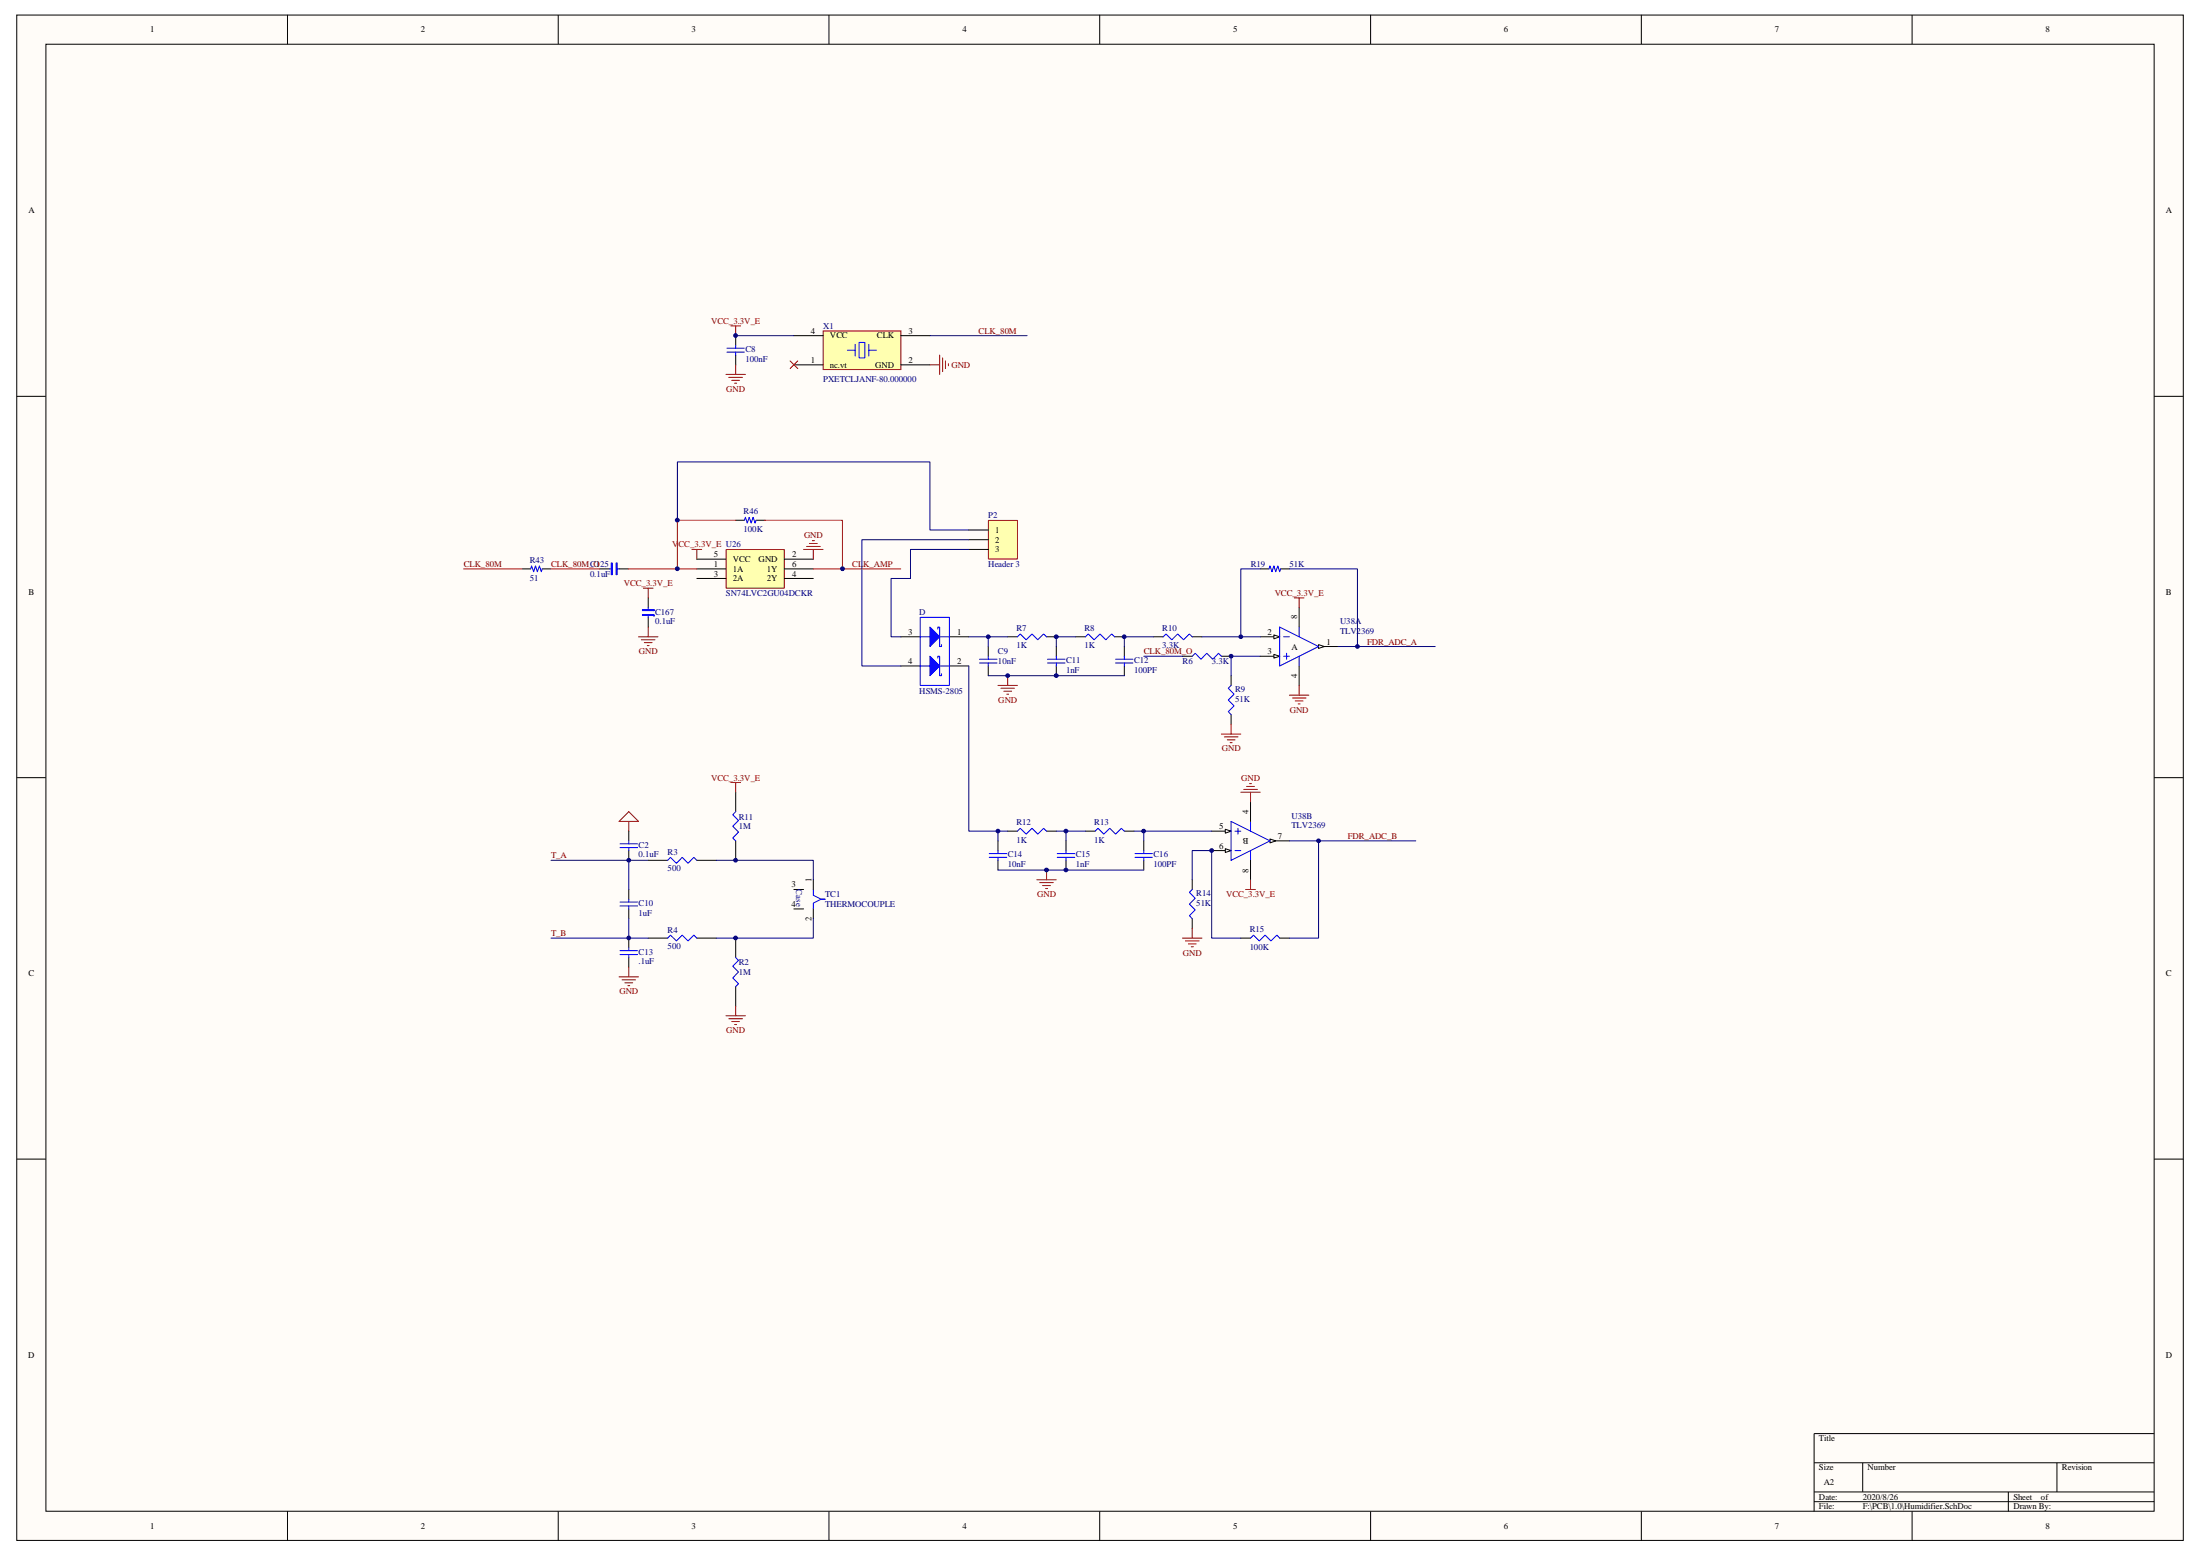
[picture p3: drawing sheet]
<svg xmlns="http://www.w3.org/2000/svg" width="297mm" height="210mm" viewBox="0 0 297 210" stroke-linecap="round" stroke-linejoin="round" font-family="sans-serif">
<path d="M2.3 2.1h292.5v205.8h-292.5z" fill="#fffcf8"/>
<path d="M2.3 2h292.5v205.9h-292.5z" fill="none" stroke="#000" stroke-width=".14"/>
<path d="M6.2 6h284.6v197.9h-284.6z" fill="#fffcf8"/>
<g fill="none" stroke="#000" stroke-width=".14">
<path d="M6.2 6h284.6v197.9h-284.6zM38.8 2v3.9M75.4 2v3.9M111.9 2v3.9M148.5 2v3.9M185.1 2v3.9M221.6 2v3.9M258.2 2v3.9M2.3 53.5h3.9M290.8 53.5h4M2.3 104.9h3.9M290.8 104.9h4"/>
<path d="M2.3 156.4h3.9M290.8 156.4h4M244.9 197.4h45.9M251.5 197.4v3.9M277.7 197.4v3.9M290.8 193.5h-45.9v10.5M38.8 204v3.9M75.4 204v3.9M111.9 204v3.9M148.5 204v3.9M185.1 204v3.9M221.6 204v3.9"/>
<path d="M244.9 201.3h45.9M244.9 202.6h45.9M258.2 204v3.9M271.2 201.3v2.7"/>
</g>
<path d="M111.2 44.7h10.4v5.2h-10.4z" fill="#ffffb0"/>
<g fill="none" stroke="#800000" stroke-width=".14">
<path d="M98 50.5h2.6M98.4 50.9h1.8M98.7 44h1.3M98.8 51.3h1M99.2 51.7h.3M99.3 44v1.3M99.3 49.2v1.3M111.1 44.7h10.5v5.2h-10.5zM125.6 49.2h1.3M126.9 47.9v2.6M127.3 48.3v1.8M127.7 48.7v1"/>
<path d="M128.1 49.1v.3"/>
</g>
<g fill="none" stroke="#00f" stroke-width=".14">
<path d="M98.1 47.5h2.4M98.1 47h2.4M99.3 46.6v.4M99.3 47.5v.4M114.4 47.3h1.1M115.5 46.5v1.5M116 46.2h.8v2.1h-.8zM117.3 46.5v1.5M117.3 47.3h1M124.2 85.9h1.4M124.2 89.9h1.4M124.2 83.3h4v9.2h-4z"/>
<path d="M126.6 84.9v-.3h.3v2.6h.2v-.2M126.6 88.8v-.2h.3v2.6h.2v-.3M126.9 85.9h1.3M126.9 89.9h1.3"/>
</g>
<path d="M99.3 45.3v1.3M99.3 47.9v1.3M107.2 49.2h3.9M107.2 45.3h3.9M121.6 49.2h4M121.6 45.3h4M121.6 85.9h2.6M121.6 89.9h2.6M128.2 85.9h2.6M128.2 89.9h2.6M170.2 85.9h2.6" fill="none" stroke="#000" stroke-width=".14"/>
<path d="M106.7 48.7l1 1M107.7 48.7l-1 1" fill="none" stroke="#f00" stroke-width=".14"/>
<path d="M99.3 45.3h7.9M125.6 45.3h13.1" fill="none" stroke="#000080" stroke-width=".14"/>
<g fill="#00f" stroke="#00f" stroke-width=".14">
<path d="M125.6 84.6l1.3 1.3-1.3 1.3z"/>
<path d="M125.6 88.6l1.3 1.3-1.3 1.3z"/>
</g>
<path d="M172 85.7l.8 .2-.8 .3z" fill="#fffcf8" stroke="#000" stroke-width=".14"/>
<path d="M170.2 88.6h2.6" fill="none" stroke="#000" stroke-width=".14"/>
<path d="M172 88.3l.8 .3-.8 .2z" fill="#fffcf8" stroke="#000" stroke-width=".14"/>
<path d="M178 87.2h2.7" fill="none" stroke="#000" stroke-width=".14"/>
<path d="M178 87l.8 .2-.8 .3z" fill="#fffcf8" stroke="#000" stroke-width=".14"/>
<g fill="none" stroke="#00f" stroke-width=".14">
<path d="M71.6 76.8l.2-.4 .2 .8 .3-.8 .3 .8 .2-.8 .3 .8 .1-.4M82.3 76.8h.2M83.3 76.8h.3M132.2 89.5h2.4M132.2 89h2.4M133.4 88.6v.4M133.4 89.5v.4M137.4 85.9l.3-.3 .9 .7 .7-.7 .8 .7 .8-.7 .4 .3M141.4 89.5h2.4M141.4 89h2.4M142.6 88.6v.4M142.6 89.5v.4"/>
<path d="M146.6 85.9l.3-.3 .8 .7 .8-.7 .8 .7 .8-.7 .4 .3M150.6 89.5h2.4M150.6 89h2.4M151.8 88.6v.4M151.8 89.5v.4M157.1 85.9l.3-.3 .8 .7 .8-.7 .8 .7 .8-.7 .4 .3M166.2 92.5l-.4 .4 .8 .8-.8 .8 .8 .8-.8 .7 .4 .4M172.8 84.6l5.2 2.6-5.2 2.7zM173.3 85.9h.8M173.3 88.6h.8M173.7 88.2v.8M175.4 84.6v1.3"/>
<path d="M175.4 88.6v1.3"/>
</g>
<g fill="none" stroke="#000" stroke-width=".14">
<path d="M70.5 76.8h1.1M73.2 76.8h1.2M81 76.8h1.3M83.6 76.8h1.3M133.4 87.2v1.4M133.4 89.9v1.3M136.1 85.9h1.3M141.3 85.9h1.3M142.6 87.2v1.4M142.6 89.9v1.3M145.2 85.9h1.4M150.5 85.9h1.3"/>
<path d="M151.8 87.2v1.4M151.8 89.9v1.3M155.7 85.9h1.4M161 85.9h1.3M166.2 91.2v1.3M166.2 96.4v1.3M175.4 82v2.6M175.4 89.9v2.6"/>
</g>
<g fill="none" stroke="#800000" stroke-width=".14">
<path d="M134.7 92.5h2.7M135.1 92.9h1.9M135.5 93.3h1.1M135.9 93.7h.3M136.1 91.2v1.3M164.9 99.1h2.6M165.3 99.4h1.8M165.7 99.8h1M166.2 97.7v1.4M174.1 93.8h2.6M174.5 94.2h1.8M174.7 80.7h1.4"/>
<path d="M174.9 94.6h1M175.3 95h.2M175.4 80.7v1.3M175.4 92.5v1.3M166.1 100.2h.3"/>
</g>
<path d="M130.8 85.9h5.3M133.4 91.2h18.4M133.4 85.9v1.3M145.2 85.9h-2.6v1.3M170.2 88.6h-4v2.6" fill="none" stroke="#000080" stroke-width=".14"/>
<g fill="#00f" stroke="#00f" stroke-width=".14">
<path d="M82.5 76h.2v1.6h-.2z" fill-rule="evenodd"/>
<path d="M83.2 76h.1v1.6h-.1z" fill-rule="evenodd"/>
</g>
<path d="M98.1 74.2h7.8v5.2h-7.8z" fill="#ffffb0"/>
<path d="M98 74.2h7.9v5.2h-7.9zM108.5 74.1h2.6M108.9 73.7h1.8M109.3 73.3h1M109.7 73h.3M109.8 74.1v1.4M86.2 85.9h2.6M86.6 86.3h1.8M87 86.7h1.1M87.4 87.1h.2M87.5 84.6v1.3" fill="none" stroke="#800000" stroke-width=".14"/>
<path d="M94.1 76.8h3.9M94.1 75.5h3.9M94.1 78.1h3.9M99.3 70.2h1.2M102.1 70.2h1.2M105.9 76.8h3.9M105.9 75.5h3.9M105.9 78.1h3.9M87.5 80.7v1.3M87.5 83.3v1.3" fill="none" stroke="#000" stroke-width=".14"/>
<path d="M100.5 70.2l.1-.4 .3 .8 .3-.8 .2 .8 .3-.8 .3 .8 .1-.4M87.5 82v.3M87.5 83.1v.2" fill="none" stroke="#00f" stroke-width=".14"/>
<path d="M62.6 76.8h7.9M74.4 76.8h6.6M84.9 76.8h9.2M99.3 70.2h-7.8v6.6M103.3 70.2h10.4v6.6M109.8 76.8h11.8" fill="none" stroke="#f00" stroke-width=".14"/>
<g fill="#00f" stroke="#00f" stroke-width=".14">
<path d="M86.7 82.9h1.6v.2h-1.6z" fill-rule="evenodd"/>
<path d="M86.7 82.3v.1h1.6v-.1z" fill-rule="evenodd"/>
</g>
<path d="M133.5 70.3h3.9v5.1h-3.9z" fill="#ffffb0"/>
<g fill="none" stroke="#800000" stroke-width=".14">
<path d="M86.9 79.4h1.3M87.5 79.4v1.3M93.4 74.1h1.3M94.1 74.1v1.4M133.5 70.2h3.9v5.2h-3.9zM83.6 110.8l1.3-1.3 1.3 1.3zM84.9 110.8v1.4M98.7 105.6h1.3M99.3 105.6v1.3M83.6 131.8h2.6M84 132.2h1.8M84.4 132.6h1"/>
<path d="M84.8 133h.2M84.9 130.5v1.3M98 137.1h2.6M98.4 137.5h1.8M98.8 137.9h1M99.2 138.3h.3M99.3 135.8v1.3"/>
</g>
<g fill="none" stroke="#000" stroke-width=".14">
<path d="M130.8 71.5h2.6M130.8 72.8h2.6M130.8 74.1h2.6M84.9 112.2v1.3M84.9 114.8v1.3M87.5 116.1h2.6M94.1 116.1h2.6M99.3 106.9v2.6M99.3 113.5v2.6M109.8 118.7v1.3M163.6 112.2h2.6M84.9 120v1.3"/>
<path d="M84.9 122.7v1.3M84.9 126.6v1.3M84.9 129.2v1.3M87.5 126.6h2.6M94.1 126.6h2.6M99.3 126.6v2.6M99.3 133.1v2.7M107.2 120h1.3M107.2 122.7h1.3M109.8 122.7v1.3"/>
</g>
<path d="M91.5 70.2v-7.9h34.1v9.2h5.2M130.8 74.1h-7.9v4h-2.6v7.8h1.3M130.8 72.8h-14.4v17.1h5.2M155.7 85.9h-3.9v1.3M74.4 116.1h13.1M84.9 116.1v3.9M96.7 116.1h13.1v2.6M74.4 126.6h13.1M84.9 124v2.6M109.8 124v2.6h-13.1" fill="none" stroke="#000080" stroke-width=".14"/>
<g fill="none" stroke="#00f" stroke-width=".14">
<path d="M83.7 113.9h2.4M83.7 114.4h2.4M84.9 113.5v.4M84.9 114.4v.4M90.1 116.1l.4-.4 .8 .8 .8-.8 .8 .8 .8-.8 .4 .4M99.3 109.5l-.4 .4 .8 .8-.8 .8 .8 .8-.8 .8 .4 .4M83.7 122.3h2.4M83.7 121.7h2.4M83.7 128.8h2.4M83.7 128.3h2.4M84.9 121.3v.4M84.9 122.3v.4"/>
<path d="M84.9 127.9v.4M84.9 128.8v.4M90.1 126.6l.4-.4 .8 .8 .8-.8 .8 .8 .8-.8 .4 .4M99.3 129.2l.4 .4-.8 .8 .8 .8-.8 .8 .8 .8-.4 .3M109.8 120v.8l1.1 .5h.5h-.5l-1.1 .6v.8"/>
</g>
<path d="M165.4 111.9l.8 .3-.8 .2z" fill="#fffcf8" stroke="#000" stroke-width=".14"/>
<path d="M163.6 114.8h2.6" fill="none" stroke="#000" stroke-width=".14"/>
<path d="M165.4 114.5l.8 .3-.8 .2z" fill="#fffcf8" stroke="#000" stroke-width=".14"/>
<path d="M171.5 113.5h2.6" fill="none" stroke="#000" stroke-width=".14"/>
<path d="M171.5 113.2l.8 .3-.8 .2z" fill="#fffcf8" stroke="#000" stroke-width=".14"/>
<g fill="none" stroke="#00f" stroke-width=".14">
<path d="M171.3 76.8l.2-.4 .2 .8 .3-.8 .3 .8 .2-.8 .3 .8 .1-.4M161 88.6l.4-.4 .8 .8 .7-.8 .8 .8 .8-.8 .4 .4M133.6 115.7h2.3M133.6 115.2h2.3M134.7 114.8v.4M134.7 115.7v.4M137.4 112.2l.3-.4 .9 .8 .7-.8 .8 .8 .8-.8 .4 .4M142.7 115.7h2.4M142.7 115.2h2.4M143.9 114.8v.4M143.9 115.7v.4M147.9 112.2l.3-.4 .8 .8 .8-.8 .8 .8 .8-.8 .4 .4"/>
<path d="M153.2 115.7h2.4M153.2 115.2h2.4M154.4 114.8v.4M154.4 115.7v.4M166.2 110.8l5.3 2.7-5.3 2.6zM166.7 114.8h.8M166.7 112.2h.8M167.1 111.8v.8M168.8 110.8v1.4M168.8 114.8v1.3M161 120l-.4 .4 .8 .8-.8 .8 .8 .8-.8 .8 .4 .4M168.8 126.6l.4-.4 .8 .8 .8-.8 .8 .8 .8-.8 .4 .4"/>
</g>
<g fill="none" stroke="#000" stroke-width=".14">
<path d="M170.2 76.8h1.1M172.9 76.8h1.2M159.7 88.6h1.3M164.9 88.6h1.3M134.7 113.5v1.3M134.7 116.1v1.3M136.1 112.2h1.3M141.3 112.2h1.3M143.9 113.5v1.3M143.9 116.1v1.3M146.6 112.2h1.3M151.8 112.2h1.3"/>
<path d="M154.4 113.5v1.3M154.4 116.1v1.3M161 118.7v1.3M168.8 108.2v2.6M168.8 116.1v2.6M161 124v1.3M167.5 126.6h1.3M172.8 126.6h1.3"/>
</g>
<g fill="none" stroke="#000080" stroke-width=".14">
<path d="M170.2 76.8h-2.7v9.1h2.7M174.1 76.8h9.2v10.4M130.8 89.9v22.3h5.3M154.4 88.6h5.3M162.3 85.9h5.2M180.7 87.2h13.1M134.7 112.2v1.3M134.7 117.4h19.7M142.6 112.2h4M143.9 112.2v1.3M153.1 112.2h1.3v1.3M154.4 112.2h9.2"/>
<path d="M161 118.7v-3.9h2.6v11.8h3.9M174.1 113.5h3.9v13.1h-3.9M178 113.5h13.2"/>
</g>
<g fill="none" stroke="#800000" stroke-width=".14">
<path d="M140 118.7h2.6M140.4 119.1h1.8M140.8 119.5h1M141.2 119.9h.2M141.3 117.4v1.3M167.5 106.9h2.7M167.9 106.5h1.9M168.3 106.1h1.1M168.7 105.7h.3M168.8 106.9v1.3M168.8 118.7v1.3M159.7 126.6h2.6"/>
<path d="M160.1 127h1.8M160.5 127.4h1M160.8 127.8h.3M161 125.3v1.3M168.2 120h1.3"/>
</g>
<g fill="#000080" stroke="#000080" stroke-width=".14">
<path d="M99.1 115.9l.2-.1 .2 .1v.3l-.2 .1h-.2v-.2z" fill-rule="evenodd"/>
<path d="M141.1 117.2h.2h.2l.1 .2-.1 .2h-.2l-.2-.1z" fill-rule="evenodd"/>
<path d="M142.4 91l.2-.1 .2 .1 .1 .2-.1 .1-.2 .1-.2-.1z" fill-rule="evenodd"/>
<path d="M142.4 85.8l.2-.1 .2 .1v.3l-.2 .1-.2-.1-.1-.2z" fill-rule="evenodd"/>
<path d="M143.7 117.2h.2h.2v.3l-.2 .1h-.2v-.2z" fill-rule="evenodd"/>
<path d="M143.7 112l.2-.1 .2 .1v.3l-.2 .1-.2-.1v-.1z" fill-rule="evenodd"/>
<path d="M151.6 85.8l.3-.1 .1 .2v.2l-.2 .1-.2-.1-.1-.2z" fill-rule="evenodd"/>
<path d="M154.2 112l.3-.1 .2 .3-.1 .1-.2 .1-.2-.1v-.1z" fill-rule="evenodd"/>
<circle cx="84.9" cy="126.6" r=".25"/>
<circle cx="84.9" cy="116.1" r=".25"/>
<circle cx="91.5" cy="76.8" r=".26"/>
<circle cx="91.5" cy="70.2" r=".26"/>
<circle cx="99.3" cy="126.6" r=".25"/>
<circle cx="99.3" cy="45.3" r=".25"/>
<circle cx="113.7" cy="76.8" r=".25"/>
<circle cx="133.4" cy="85.9" r=".25"/>
<circle cx="134.7" cy="112.2" r=".25"/>
<circle cx="136.1" cy="91.2" r=".25"/>
<circle cx="163.6" cy="114.8" r=".25"/>
<circle cx="166.2" cy="88.5" r=".25"/>
<circle cx="167.5" cy="85.9" r=".25"/>
<circle cx="178" cy="113.5" r=".25"/>
<circle cx="183.3" cy="87.2" r=".25"/>
</g>
<g font-size="1.2">
<text x="20.3" y="4.4">1</text>
<text x="56.8" y="4.4">2</text>
<text x="93.4" y="4.4">3</text>
<text x="129.9" y="4.4">4</text>
<text x="166.5" y="4.4">5</text>
<text x="203" y="4.4">6</text>
<text x="239.6" y="4.4">7</text>
<text x="276.2" y="4.4">8</text>
<text x="3.8" y="28.8">A</text>
<text x="292.4" y="28.8">A</text>
<text x="109.5" y="45">4</text>
<text x="112.1" y="45.7">VCC</text>
<text x="118.4" y="45.7">CLK</text>
<text x="122.7" y="45">3</text>
<text x="109.5" y="49">1</text>
<text x="112.1" y="49.6">nc.vt</text>
<text x="118.2" y="49.6">GND</text>
<text x="122.7" y="49">2</text>
<text x="134.4" y="71.9">1</text>
<text x="96.4" y="76.5">1</text>
<text x="96.4" y="77.8">3</text>
<text x="96.4" y="75.2">5</text>
<text x="99" y="77.2">1A</text>
<text x="99" y="75.8">VCC</text>
<text x="102.4" y="75.8">GND</text>
<text x="103.5" y="77.2">1Y</text>
<text x="107" y="75.2">2</text>
<text x="107" y="77.8">4</text>
<text x="107" y="76.5">6</text>
<text x="134.4" y="73.2">2</text>
<text x="134.4" y="74.5">3</text>
<text x="3.8" y="80.3">B</text>
<text x="99" y="78.5">2A</text>
<text x="103.5" y="78.5">2Y</text>
<text x="175.2" y="83.6" transform="rotate(-90 175.2 83.6)">8</text>
<text x="292.4" y="80.3">B</text>
<text x="122.6" y="85.7">3</text>
<text x="122.6" y="89.6">4</text>
<text x="129.2" y="85.7">1</text>
<text x="129.2" y="89.6">2</text>
<text x="171.2" y="85.7">2</text>
<text x="171.2" y="88.3">3</text>
<text x="174.4" y="87.7">A</text>
<text x="179.1" y="87">1</text>
<text x="175.2" y="91.5" transform="rotate(-90 175.2 91.5)">4</text>
<text x="164.6" y="111.9">5</text>
<text x="168.6" y="113.1" transform="rotate(180 168.6 113.1)">B</text>
<text x="168.6" y="109.8" transform="rotate(-90 168.6 109.8)">4</text>
<text x="172.5" y="113.2">7</text>
<text x="106.9" y="119.8">3</text>
<text x="109.6" y="119" transform="rotate(-90 109.6 119)">1</text>
<text x="164.6" y="114.5">6</text>
<text x="168.6" y="117.8" transform="rotate(-90 168.6 117.8)">8</text>
<text x="106.9" y="122.4">4</text>
<text x="109.6" y="124.3" transform="rotate(-90 109.6 124.3)">2</text>
<text x="3.8" y="131.7">C</text>
<text x="292.4" y="131.7">C</text>
<text x="3.8" y="183.2">D</text>
<text x="292.4" y="183.2">D</text>
<text x="245.6" y="194.5">Title</text>
<text x="245.6" y="198.4">Size</text>
<text x="245.6" y="202.4">Date:</text>
<text x="245.6" y="203.7">File:</text>
<text x="246.2" y="200.4">A2</text>
<text x="251.5" y="202.4">2020/8/26</text>
<text x="251.5" y="203.7">F:\PCB\1.0\Humidifier.SchDoc</text>
<text x="252.2" y="198.4">Number</text>
<text x="271.8" y="202.4">Sheet</text>
<text x="271.8" y="203.7">Drawn By:</text>
<text x="275.6" y="202.4">of</text>
<text x="278.4" y="198.4">Revision</text>
<text x="20.3" y="206.3">1</text>
<text x="56.8" y="206.3">2</text>
<text x="93.4" y="206.3">3</text>
<text x="129.9" y="206.3">4</text>
<text x="166.5" y="206.3">5</text>
<text x="203" y="206.3">6</text>
<text x="239.6" y="206.3">7</text>
<text x="276.2" y="206.3">8</text>
</g>
<g font-size="1.2" fill="#800000">
<text x="96" y="43.7">VCC_3.3V_E</text>
<text x="132.1" y="45">CLK_80M</text>
<text x="98.1" y="52.9">GND</text>
<text x="128.5" y="49.6">GND</text>
<text x="62.6" y="76.5">CLK_80M</text>
<text x="74.4" y="76.5">CLK_80M_O</text>
<text x="90.8" y="73.9">VCC_3.3V_E U26</text>
<text x="108.6" y="72.6">GND</text>
<text x="115.1" y="76.5">CLK_AMP</text>
<text x="84.2" y="79.1">VCC_3.3V_E</text>
<text x="172.1" y="80.4">VCC_3.3V_E</text>
<text x="86.3" y="88.3">GND</text>
<text x="154.4" y="88.3">CLK_80M_O</text>
<text x="184.6" y="87">FDR_ADC_A</text>
<text x="134.8" y="94.8">GND</text>
<text x="165" y="101.4">GND</text>
<text x="174.2" y="96.2">GND</text>
<text x="96" y="105.3">VCC_3.3V_E</text>
<text x="167.6" y="105.3">GND</text>
<text x="182" y="113.2">FDR_ADC_B</text>
<text x="74.4" y="115.8">T_A</text>
<text x="140" y="121.1">GND</text>
<text x="165.5" y="121.1">VCC_3.3V_E</text>
<text x="74.4" y="126.3">T_B</text>
<text x="159.7" y="128.9">GND</text>
<text x="83.6" y="134.2">GND</text>
<text x="98.1" y="139.4">GND</text>
</g>
<g font-size="1.2" fill="#000080">
<text x="100.6" y="47.5">C8</text>
<text x="111.1" y="44.4">X1</text>
<text x="100.6" y="48.8">100nF</text>
<text x="111.1" y="51.6">PXETCLJANF-80.000000</text>
<text x="100.4" y="69.4">R46</text>
<text x="100.4" y="71.8">100K</text>
<text x="133.4" y="69.9">P2</text>
<text x="71.5" y="76">R43</text>
<text x="79.7" y="76.5">C125</text>
<text x="79.7" y="77.8">0.1uF</text>
<text x="133.4" y="76.5">Header 3</text>
<text x="168.9" y="76.5">R19</text>
<text x="174.1" y="76.5">51K</text>
<text x="71.5" y="78.3">51</text>
<text x="88.5" y="82.9">C167</text>
<text x="98" y="80.4">SN74LVC2GU04DCKR</text>
<text x="124.1" y="82.9">D</text>
<text x="88.5" y="84.2">0.1uF</text>
<text x="134.7" y="88.3">C9</text>
<text x="134.7" y="89.6">10nF</text>
<text x="137.2" y="85.2">R7</text>
<text x="137.2" y="87.5">1K</text>
<text x="143.9" y="89.5">C11</text>
<text x="146.4" y="85.2">R8</text>
<text x="146.4" y="87.5">1K</text>
<text x="153.1" y="89.5">C12</text>
<text x="156.9" y="85.2">R10</text>
<text x="156.9" y="87.5">3.3K</text>
<text x="159.7" y="89.6">R6</text>
<text x="163.6" y="89.6">3.3K</text>
<text x="180.9" y="84.2">U38A</text>
<text x="180.9" y="85.6">TLV2369</text>
<text x="124.1" y="93.7">HSMS-2805</text>
<text x="143.9" y="90.8">1nF</text>
<text x="153.1" y="90.8">100PF</text>
<text x="166.8" y="93.4">R9</text>
<text x="166.8" y="94.7">51K</text>
<text x="99.7" y="110.6">R11</text>
<text x="99.7" y="111.9">1M</text>
<text x="137.2" y="111.4">R12</text>
<text x="137.2" y="113.7">1K</text>
<text x="147.7" y="111.4">R13</text>
<text x="147.7" y="113.7">1K</text>
<text x="174.4" y="110.5">U38B</text>
<text x="174.4" y="111.8">TLV2369</text>
<text x="86.2" y="114.4">C2</text>
<text x="86.2" y="115.7">0.1uF</text>
<text x="90.1" y="115.4">R3</text>
<text x="90.1" y="117.5">500</text>
<text x="136.1" y="115.7">C14</text>
<text x="136.1" y="117">10nF</text>
<text x="145.2" y="115.7">C15</text>
<text x="145.2" y="117">1nF</text>
<text x="155.7" y="115.7">C16</text>
<text x="155.7" y="117">100PF</text>
<text x="86.2" y="122.3">C10</text>
<text x="86.2" y="123.6">1uF</text>
<text x="90.1" y="125.9">R4</text>
<text x="107.5" y="120" transform="rotate(90 107.5 120)">Case</text>
<text x="111.4" y="121.1">TC1</text>
<text x="111.4" y="122.4">THERMOCOUPLE</text>
<text x="161.5" y="120.9">R14</text>
<text x="161.5" y="122.3">51K</text>
<text x="168.7" y="125.8">R15</text>
<text x="86.2" y="128.8">C13</text>
<text x="86.2" y="130.1">.1uF</text>
<text x="90.1" y="128">500</text>
<text x="99.7" y="130.3">R2</text>
<text x="99.7" y="131.6">1M</text>
<text x="168.7" y="128.2">100K</text>
</g>
</svg>
